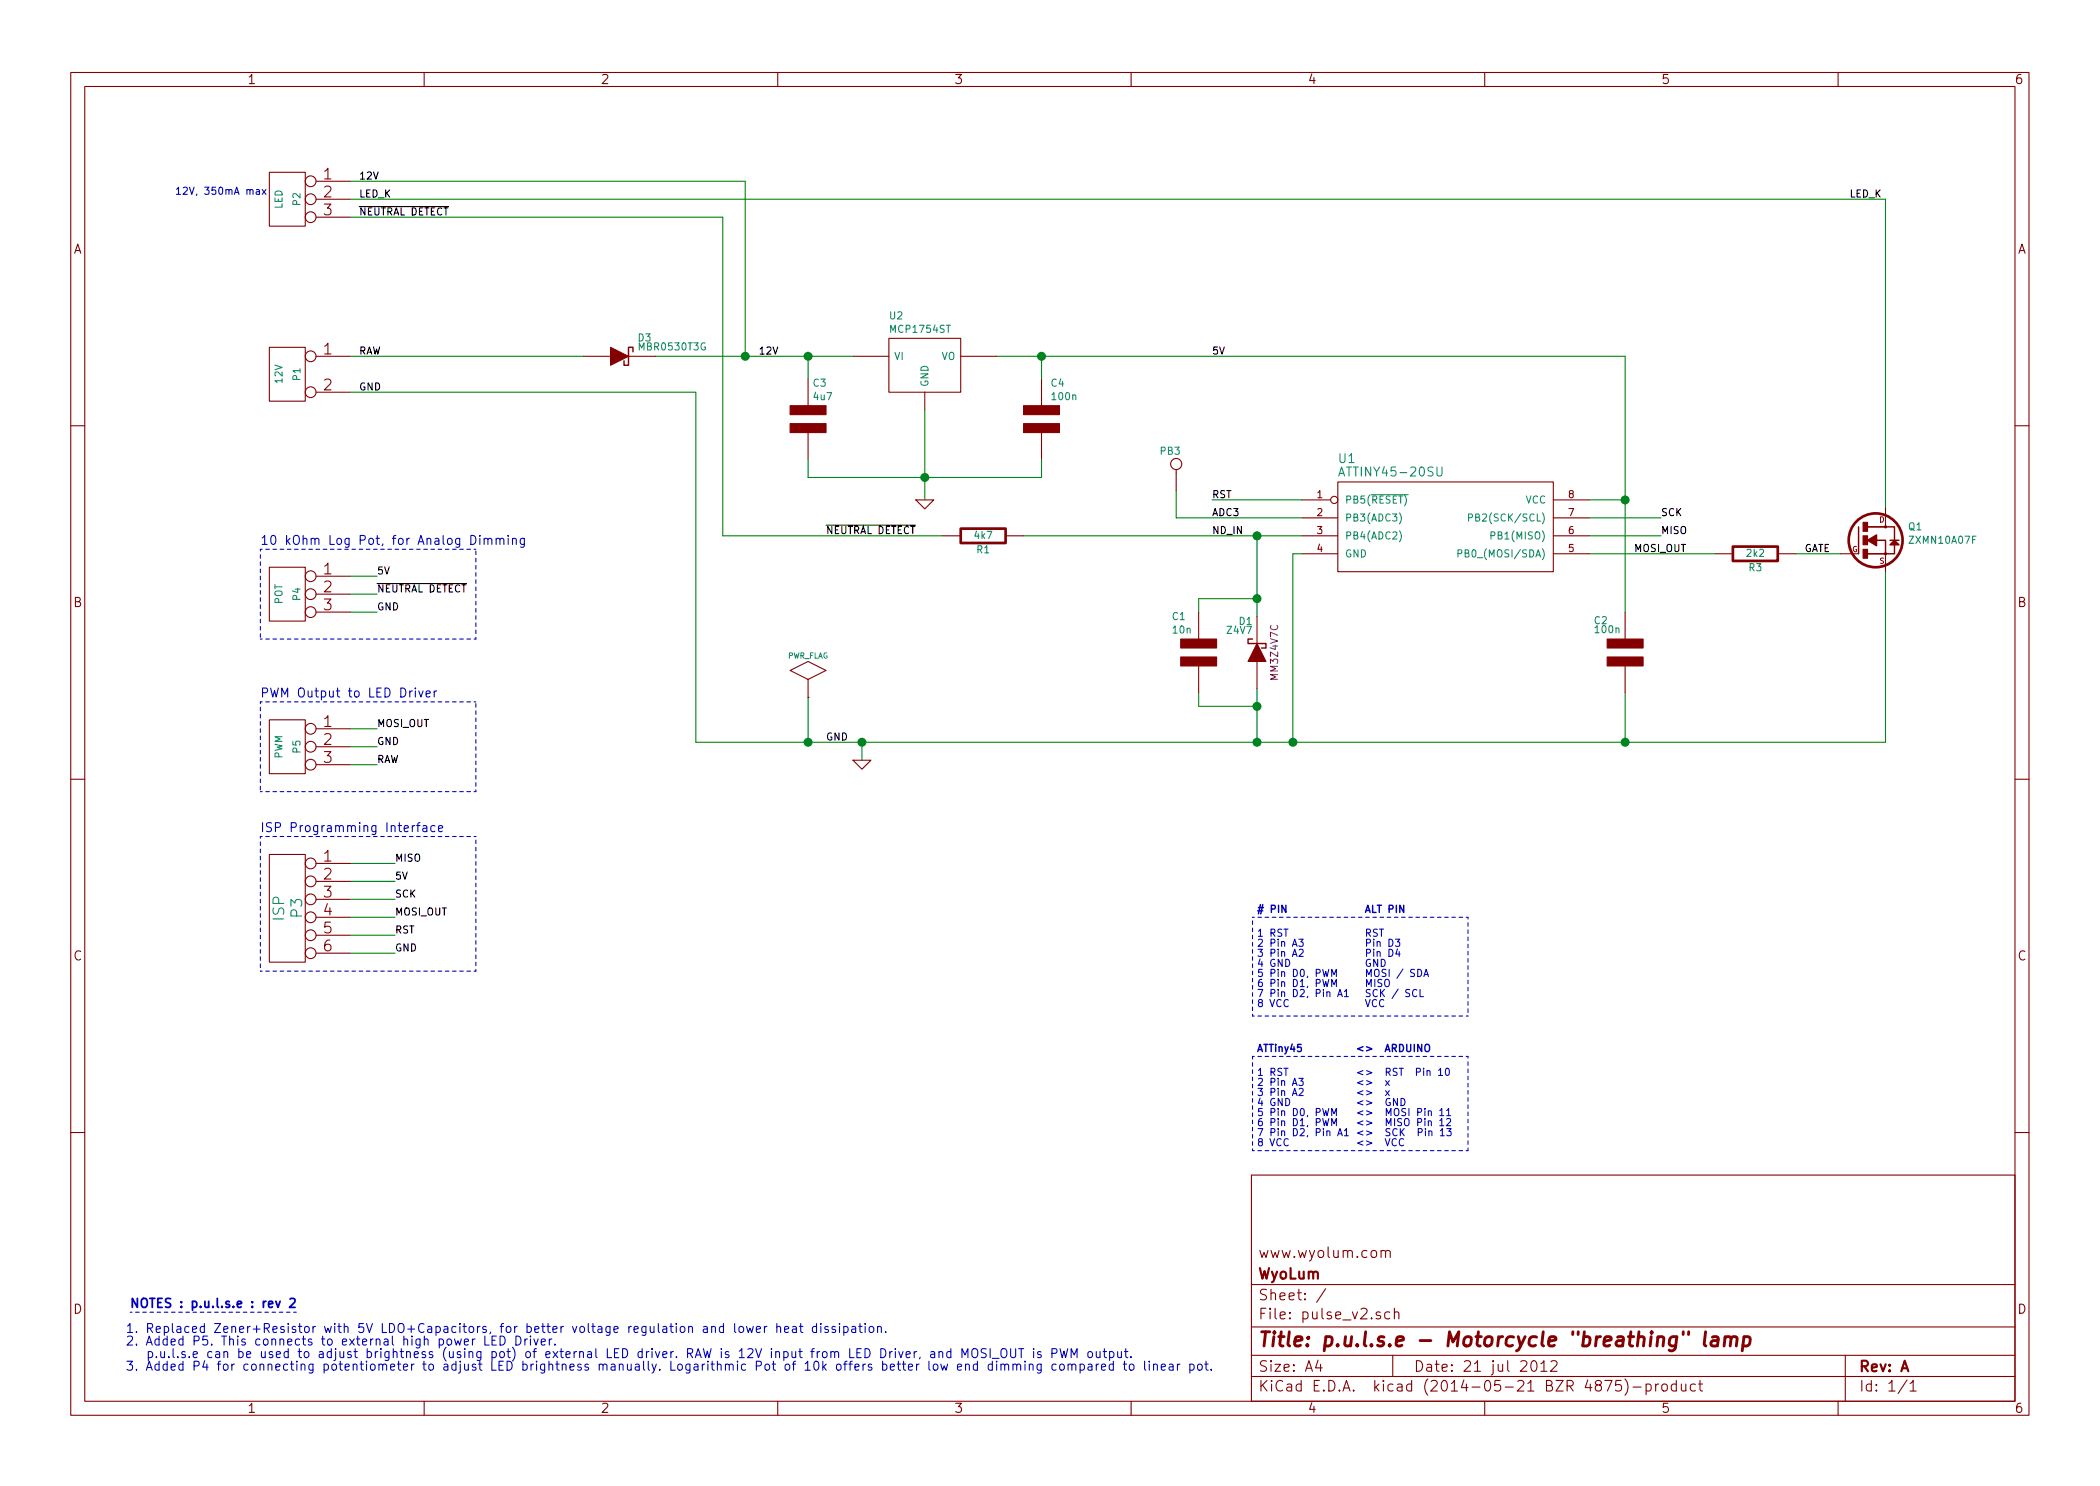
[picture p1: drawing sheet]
<svg xmlns="http://www.w3.org/2000/svg" width="297mm" height="210mm" viewBox="0 0 297 210" stroke-linecap="round" stroke-linejoin="round" font-family="sans-serif">
<g fill="none" stroke="#840000" stroke-width=".15">
<path d="M10 10.3h277v189.9h-277zM12 12.2h273v186.1h-273zM60 10.3v1.9M110 10.3v1.9M160 10.3v1.9M210 10.3v1.9M260 10.3v1.9M38.1 24.4h5.1v7.6h-5.1zM44.7 25.6h4.8M44.7 28.2h4.8M44.7 30.7h4.8M38.1 49.1h5.1v7.7h-5.1z"/>
<path d="M44.7 50.4h4.8M44.7 55.5h4.8M82.5 50.4h3.9M88.9 50.4h3.8M114.3 53.6v3.8M120.6 50.4h5.1M125.7 47.9h10.2v7.6h-10.2zM130.8 55.5v2.5M135.9 50.4h5.1M147.3 53.6v3.8M10 60.2h2M114.3 61.2v3.8"/>
<path d="M129.5 70.7h2.6l-1.3 1.3zM133.3 75.8h2.6M142.2 75.8h2.6M147.3 61.2v3.8M166.4 66.4v3.1M184.1 70.7h4.1M184.1 73.3h5.1M184.1 75.8h5.1M184.1 78.4h5.1M189.2 68.2h30.5v12.7h-30.5zM219.7 70.7h5.1M219.7 73.3h5.1"/>
<path d="M219.7 75.8h5.1M219.7 78.4h5.1M242.6 78.4h2.5M251.5 78.4h2.5M260.3 78.4h2.6M264.2 78.4h2.5v2.5M266.7 72v2.5h-2.5M285 60.2h2M38.1 80.3h5.1v7.6h-5.1zM44.7 81.5h4.8M44.7 84.1h4.8M44.7 86.6h4.8"/>
<path d="M111.8 94.9l2.5-1.3 2.5 1.3-2.5 1.2zM114.3 98.7h.1M114.3 96.1v2.6M169.5 86.6v3.8M169.5 94.2v3.8M177.8 87.2v3.9M177.8 93.6v3.8M229.9 86.6v3.8M229.9 94.2v3.8M10 110.3h2M38.1 101.8h5.1v7.7h-5.1zM44.7 103.1h4.8"/>
<path d="M44.7 105.7h4.8M44.7 108.2h4.8M120.6 107.6h2.6l-1.3 1.2zM285 110.3h2M38.1 120.9h5.1v15.2h-5.1zM44.7 122.2h4.8M44.7 124.7h4.8M44.7 127.2h4.8M44.7 129.8h4.8M44.7 132.3h4.8M44.7 134.9h4.8M10 160.2h2"/>
<path d="M177 166.3h108v32h-108zM195.4 177.1a.38 .38 0 0 1 .6 0v.8M195.4 176.9v1M196 177.1a.36 .36 0 0 1 .3-.2 .36 .36 0 0 1 .3 .2v.8M285 160.2h2M60 198.3v1.9M110 198.3v1.9M160 198.3v1.9M177 194.8h108M177 191.8h108M177 187.8h108M177 181.8h108"/>
<path d="M186.4 192.5l-.3 1h.9M186.8 193v1M187.5 182.3l-1.3 2M196.6 185.7l-.5-.1-.2 .3v.6l.2 .1 .5-.1M197 191.8v3M197.2 185.7a.38 .38 0 0 1 .7 .1v.8M197.2 185.1v1.5M210 198.3v1.9M216.7 192.7a.35 .35 0 0 1 .3-.2 .35 .35 0 0 1 .3 .3 .77 .77 0 0 1-.4 1.2 .9 .9 0 0 1-.2-1.3zM218 193l.4-.5v1.5M218 194h.8M219.4 192.7l.2-.2 .5 .1a.37 .37 0 0 1 .1 .6l-.9 .8h.9"/>
<path d="M227 195.3h1l-.6 1.5M229.3 195.3h-.7l-.1 .7a.62 .62 0 0 1 .7 0l.2 .2-.1 .5-.2 .1h-.4l-.2-.1M229.8 195.1a1.71 1.71 0 0 1 0 2.3M231 196.3h1.1M232.8 195.9a.48 .48 0 0 1 .7 .1l.1 .1-.1 .6a.48 .48 0 0 1-.7 0M232.8 195.8v1.5M234.2 195.8v1M234.6 195.8l-.3 .1-.1 .2M235.1 196a.41 .41 0 0 1 .7 .1v.4a.41 .41 0 0 1-.4 .3 .41 .41 0 0 1-.3-.3zM237.1 195.9l-.4-.1-.3 .3 .1 .6 .2 .1 .4-.1M237.1 195.3v1.5M237.8 195.8l.1 .9a.4 .4 0 0 0 .6 0"/>
<path d="M238.5 195.8v1M239.8 195.9l-.4-.1-.3 .3 .1 .6 .2 .1 .4-.1M240.3 195.8h.5M240.5 195.3v1.3l.2 .2h.1M260 198.3v1.9M261 191.8v6.5M269.7 195.2l-1.2 2M270.2 195.8l.4-.5v1.5M270.2 196.8h.8"/>
<circle cx="43.9" cy="30.7" r=".76"/>
<circle cx="43.9" cy="25.6" r=".76"/>
<circle cx="43.9" cy="28.2" r=".76"/>
<circle cx="43.9" cy="50.4" r=".76"/>
<circle cx="43.9" cy="55.5" r=".76"/>
<circle cx="166.4" cy="65.7" r=".79"/>
<circle cx="188.7" cy="70.7" r=".51"/>
<circle cx="43.9" cy="86.6" r=".76"/>
<circle cx="43.9" cy="81.5" r=".76"/>
<circle cx="43.9" cy="84.1" r=".76"/>
<circle cx="43.9" cy="108.2" r=".76"/>
<circle cx="43.9" cy="103.1" r=".76"/>
<circle cx="43.9" cy="105.7" r=".76"/>
<circle cx="43.9" cy="134.9" r=".76"/>
<circle cx="43.9" cy="132.3" r=".76"/>
<circle cx="43.9" cy="122.2" r=".76"/>
<circle cx="43.9" cy="129.8" r=".76"/>
<circle cx="43.9" cy="127.2" r=".76"/>
<circle cx="43.9" cy="124.7" r=".76"/>
</g>
<path d="M238.1 188.4v.4M238.9 188.4l-.1 .4M241.2 188.4l-.2 1.8 .3 .2M242.2 189.2l.2-.1 .6 .1 .1 .2-.2 1M243 189.6l-.7 .1a.4 .4 0 0 0-.3 .3 .4 .4 0 0 0 .2 .4h.5l.2-.1M244 189.3a.52 .52 0 0 1 .9 .1l-.2 1M244 189.1l-.1 1.3M244.9 189.4a.52 .52 0 0 1 .7-.2l.1 .2-.1 1M246.7 189.2a.65 .65 0 0 1 .8 .1l.1 .2-.2 .8a.67 .67 0 0 1-.9 0M246.7 189.1l-.3 2" fill="none" stroke="#840000" stroke-width=".41"/>
<g fill="none" stroke="#008400" stroke-width=".15">
<path d="M49.5 25.6h55.9v24.8M49.5 28.2h217.2v43.8M49.5 30.7h52.7v45.1h31.1M49.5 50.4h33M49.5 55.5h48.9v49.5h168.3v-24.1M92.7 50.4h27.9M114.3 50.4v3.2M130.8 58v12.7M141 50.4h88.9v36.2M147.3 50.4v3.2M114.3 65v2.6h33v-2.6M144.8 75.8h39.3"/>
<path d="M166.4 69.5v3.8h17.7M171.4 70.7h12.7M177.8 75.8v11.4M184.1 78.4h-1.2v26.6M224.8 73.3h10.1M224.8 70.7h5.1M224.8 78.4h17.8M224.8 75.8h10.1M254 78.4h6.3M49.5 81.5h3.8M49.5 84.1h3.8M49.5 86.6h3.8"/>
<path d="M114.3 98.7v6.3M169.5 98v1.9h8.3M177.8 97.4v7.6M177.8 84.7h-8.3v1.9M229.9 98v7M49.5 103.1h3.8M49.5 105.7h3.8M49.5 108.2h3.8M121.9 105v2.6M49.5 134.9h6.4M49.5 129.8h6.4M49.5 124.7h6.4"/>
<path d="M49.5 122.2h6.4M49.5 127.2h6.4M49.5 132.3h6.4"/>
</g>
<g fill="#008400" stroke="#008400" stroke-width=".25">
<circle cx="105.4" cy="50.4" r=".51"/>
<circle cx="182.9" cy="105" r=".51"/>
<circle cx="177.8" cy="75.8" r=".51"/>
<circle cx="177.8" cy="99.9" r=".51"/>
<circle cx="177.8" cy="84.7" r=".51"/>
<circle cx="229.9" cy="70.7" r=".51"/>
<circle cx="177.8" cy="105" r=".51"/>
<circle cx="121.9" cy="105" r=".51"/>
<circle cx="229.9" cy="105" r=".51"/>
<circle cx="114.3" cy="105" r=".51"/>
<circle cx="114.3" cy="50.4" r=".51"/>
<circle cx="147.3" cy="50.4" r=".51"/>
<circle cx="130.8" cy="67.6" r=".51"/>
</g>
<g fill="none" stroke="#0000c2" stroke-width=".15" stroke-dasharray=".5" stroke-dashoffset=".3">
<path d="M36.8 77.7v12.7M67.3 77.7h-30.5M36.8 99.3v12.7M36.8 90.4h30.5M67.3 99.3h-30.5M67.3 90.4v-12.7M36.8 112h30.5M36.8 118.4v19M67.3 118.4h-30.5M67.3 112v-12.7M67.3 137.4h-30.5M67.3 137.4v-19"/>
<path d="M177.2 129.8h30.4M207.6 129.8v14M177.2 143.8v-14M177.2 149.5h30.4M207.6 149.5v13.3M207.6 143.8h-30.4M177.2 162.8v-13.3M207.6 162.8h-30.4M18.4 185.7h23.5"/>
</g>
<path d="M50.8 29.2h12.6M116.8 74.3h12.7M53.3 82.6h12.7" fill="none" stroke="#000" stroke-width=".15"/>
<path d="M189.4 67.4l.4-1.3 .4 1.3M193.9 70h5.3M197.9 72.6a1.2 1.2 0 0 1 0 1.5M197.9 75.1a1.2 1.2 0 0 1 0 1.6M203.3 66.1v1l.2 .3h.2l.3-.3v-1M206.2 78.3h.5l.1-.2-.1-.3h-.5v1M207.7 73.2h.5l.1-.2-.1-.2-.5-.1v1M210.9 75.8l.5-.1 .1-.1-.1-.3h-.5v1" fill="none" stroke="#008484" stroke-width=".15"/>
<g fill="#840000" stroke="#840000" stroke-width=".15">
<path d="M177.8 91.1l1.3 2.5h-2.6z"/>
<path d="M167 93h5.1v1.2h-5.1z"/>
<path d="M167 90.4h5.1v1.3h-5.1z"/>
<path d="M227.3 93h5.1v1.2h-5.1z"/>
<path d="M227.3 90.4h5.1v1.3h-5.1z"/>
<path d="M263.5 77.7h.7v1.3h-.7z"/>
<path d="M263.5 75.8h.7v1.3h-.7z"/>
<path d="M263.5 73.9h.7v1.3h-.7z"/>
<path d="M144.8 59.9h5.1v1.3h-5.1z"/>
<path d="M144.8 57.4h5.1v1.3h-5.1z"/>
<path d="M111.8 59.9h5v1.3h-5z"/>
<path d="M111.8 57.4h5v1.3h-5z"/>
<path d="M86.4 49.1l2.5 1.3-2.5 1.3z"/>
</g>
<g fill="none" stroke="#840000" stroke-width=".2">
<path d="M89.5 49.8v-.7h-.6v2.6h-.6v-.7M262.9 74.5v3.9M264.2 74.5h3.8v1.9M265.4 76.4h1.3v2M267.3 76.4h1.3M268 77.1v1.3h-3.8M177.2 90.4h-.7v.7h2.6v.6h-.7"/>
<circle cx="266.7" cy="74.5" r=".13"/>
<circle cx="266.7" cy="78.4" r=".13"/>
</g>
<g fill="none" stroke="#840000" stroke-width=".38">
<path d="M135.9 74.8h6.3v2h-6.3zM245.1 77.3h6.4v2.1h-6.4z"/>
<circle cx="265.3" cy="76.4" r="3.8"/>
</g>
<g fill="#840000" stroke="#840000" stroke-width=".2">
<path d="M267.3 77.1l.7-.7 .6 .7z"/>
<path d="M264.2 76.4l1.2-.7v1.5z"/>
</g>
<g fill="none" stroke="#0000c2" stroke-width=".15">
<path d="M36.3 26.9h.4v.6M36.7 27.1h-.4l-.1 .2 .1 .2h.4M37.1 26.8l.5 .7M37.6 26.8l-.5 .7M67.9 75.8v.1M67.9 76.2v.8M68.5 76.3a.3 .3 0 0 1 .5 0v.7M68.5 76.2v.8M69 76.3l.2-.1h.3l.1 .8M70.2 76.3a.3 .3 0 0 1 .5 0v.7M70.2 76.2v.8M70.7 76.3l.2-.1h.3l.1 .8"/>
<path d="M71.9 75.8v.1M71.9 76.2v.8M72.5 76.3a.3 .3 0 0 1 .5 0v.7M72.5 76.2v.8M74.2 76.2l-.1 1.1-.2 .1h-.3M74.2 76.2h-.4l-.2 .2 .1 .6h.1h.4M58.8 97.4v.1M58.8 97.8v.8M59.2 97.8l.3 .8 .3-.8M60.3 98.2l.6-.1-.1-.3h-.3l-.2 .1v.6l.2 .1 .3-.1M61.4 97.8v.8M61.8 97.8h-.2l-.2 .2"/>
<path d="M58.9 116.8h.5M59.4 116.4l-.2 .1-.1 .1v1.1M59.8 116.9l.2-.1 .3 .1 .1 .8M60.4 117.1l-.4 .1a.25 .25 0 0 0-.2 .2 .25 .25 0 0 0 .2 .3l.4-.1M61.5 116.9l-.3-.1-.3 .3 .1 .5 .2 .1 .3-.1M62 117.2l.6-.1v-.2l-.4-.1-.2 .2 .1 .6 .1 .1 .4-.1M183.7 132.9h.6l-.3 .4 .3 .1v.4l-.2 .1-.4-.1M183.8 134.4l.3-.1 .2 .1v.2l-.6 .7h.6M187.1 137.2l.2 1 .2-.7 .2 .7 .3-1M187.1 138.6l.2 1 .2-.7 .2 .7 .3-1M188.4 138.2v-1l.3 .7 .3-.7v1M188.4 139.6v-1l.3 .7 .3-.7v1"/>
<path d="M197.4 132.9h.6l-.3 .4 .3 .1v.4l-.2 .1-.4-.1M197.7 134.3l-.3 .7h.6M197.9 134.6v.7M200.9 140v1h.4M201.4 138.2l.3-1 .4 1M201.5 137.9h.5M183.7 152.6h.6l-.3 .4 .3 .1v.4l-.2 .1-.4-.1M183.8 154.1l.3-.1 .2 .1v.2l-.6 .7h.6M187.1 156.8l.2 1.1 .2-.8 .2 .8 .3-1.1M187.1 158.3l.2 1 .2-.7 .2 .7 .3-1M188.4 157.9v-1.1l.3 .8 .3-.8v1.1M188.4 159.3v-1l.3 .7 .3-.7v1"/>
<path d="M189.2 141l.3-1 .4 1M189.3 140.7h.5M190.2 140.3l.2-.3v1M190.2 160l.2-.3v1M190.2 141h.5M196 152.9l.5 .7M196 154.3l.5 .7M196.5 152.9l-.5 .7M196.5 154.3l-.5 .7M198.2 155.4a.51 .51 0 0 1 .5 .5 .51 .51 0 0 1-.5 .5zM200.4 140.1a.4 .4 0 0 0-.5 0 .4 .4 0 0 0-.1 .5 .37 .37 0 0 0 .2 .4 .37 .37 0 0 0 .4-.1M201.9 151.6l.1-.1h.2l.1 .7"/>
<path d="M202 157.3l.2-.1h.2l.1 .7M203.5 151.5l.3-.4v1.1M203.5 152.2h.5M203.7 157.1l.2-.3v1.1M203.7 158.6l.2-.3v1M203.7 157.9h.5M203.7 159.3h.5M203.7 160l.3-.3v1M204.5 151.3l.3-.2a.59 .59 0 0 1-.1 1.1l-.2-.1-.1-.3zM204.6 157.1l.3-.3v1.1M204.6 158.4l.4-.1 .2 .1v.2l-.6 .7h.6M204.6 157.9h.6"/>
<path d="M204.6 159.7h.7l-.4 .4 .3 .1v.4l-.1 .1-.5-.1M189.2 160.7l.3-1 .4 1M189.3 160.4h.5M190.2 160.7h.5M198.5 161.2a.4 .4 0 0 0-.5 0 .4 .4 0 0 0-.1 .5 .37 .37 0 0 0 .2 .4 .37 .37 0 0 0 .4-.1M202.1 160.1l.1-.1 .3 .1v.6M203.7 160.7h.6M68.6 189v1.3h.6M69.6 189.6h.4M70.2 189h-.6v1.3h.6M70.7 189a.66 .66 0 0 1 .8 .5 .66 .66 0 0 1-.3 .7l-.5 .1zM73 189a.66 .66 0 0 1 .7 .5 .66 .66 0 0 1-.2 .7l-.5 .1z"/>
<path d="M74.2 189.5v.8M74.6 189.5l-.3 .1-.1 .1M75 189.5v.8M75.5 189.5l.3 .8 .3-.8M76.6 189.9l.5-.1v-.3h-.4l-.1 .1v.6l.1 .1 .4-.1M77.7 189.5v.8M78.1 189.5l-.4 .1v.1M78.5 190.2v.1M104.6 187.8a.34 .34 0 0 1 .3-.1 .34 .34 0 0 1 .3 .2l-.1 .5a.32 .32 0 0 1-.3 .1 .32 .32 0 0 1-.3-.2zM105.6 187.7l.2 .8 .3-.6 .2 .6 .3-.8M107 188.1l.6-.1-.1-.2-.3-.1-.2 .2v.6h.2h.3M108.1 187.7v.8"/>
<path d="M108.5 187.7l-.3 .1-.1 .1M109.9 187.8a.3 .3 0 0 1 .5 .1v.6M109.9 187.3v1.2M111 188.1l.6-.1-.1-.2-.3-.1-.2 .2v.6h.2h.3M112.1 187.8l.1-.1 .4 .1v.7M112.6 188l-.4 .1a.25 .25 0 0 0-.1 .2 .25 .25 0 0 0 .1 .2h.4M113.1 187.7h.5M113.3 187.3v1v.2h.3M115.5 187.8l-.4-.1-.2 .2 .1 .6h.1h.4M115.5 187.3v1.2M116.1 187.3v.1M116.1 187.7v.8"/>
<path d="M117.1 187.8l-.3-.1-.1 .2v.2l.4 .1v.3h-.1h-.3M118.2 187.8l-.3-.1-.2 .2v.2l.5 .1v.3h-.2h-.3M118.7 187.3v.1M118.7 187.7v.8M119.4 187.8l.3-.1 .3 .2v.4l-.2 .2h-.1h-.3M119.4 187.7v1.2M120.5 187.8l.1-.1 .4 .1v.7M121 188l-.4 .1a.25 .25 0 0 0-.2 .2 .25 .25 0 0 0 .2 .2h.4M121.5 187.7h.4M121.6 187.3v1l.1 .2h.2M122.4 187.3v.1M122.4 187.7v.8"/>
<path d="M123 187.8a.34 .34 0 0 1 .3-.1 .34 .34 0 0 1 .3 .2l-.1 .5a.32 .32 0 0 1-.3 .1 .32 .32 0 0 1-.3-.2zM124.1 187.8a.3 .3 0 0 1 .6 .1v.6M124.1 187.7v.8M125.3 188.4v.1M132.8 191.4a.3 .3 0 0 1 .5 0v.7M132.8 191.2v.9M134.5 191.3l-.4-.1-.2 .3 .1 .5 .1 .1 .4-.1M134.5 190.8v1.3M136.1 192.1v-1.3l.4 .9 .4-.9v1.3M137.5 191a.44 .44 0 0 1 .6-.1 .83 .83 0 0 1-.1 1.2 .44 .44 0 0 1-.5-.4zM139.5 190.9a.57 .57 0 0 0-.7 0v.4l.6 .2 .1 .3-.2 .3-.5-.1M140.1 190.8v1.3"/>
<path d="M140.4 193.1l-.4-.1-.2 .3 .1 .5 .1 .1 .4-.1M140.4 192.2h.9M140.4 192.6v1.3M141 192.6v.1M141 193v.9M141.6 193.1a.3 .3 0 0 1 .5 .1v.7M141.6 193v.9M141.6 191a.44 .44 0 0 1 .6-.1 .83 .83 0 0 1-.1 1.2 .44 .44 0 0 1-.5-.4zM142.1 193.2l.2-.2 .3 .1 .1 .8M143 190.8v1l.2 .3h.2l.3-.3v-1M143.3 193.1a.3 .3 0 0 1 .5 .1v.7M143.3 193v.9"/>
<path d="M143.8 193.2l.2-.2 .3 .1 .1 .8M144.1 190.8h.7M144.4 190.8v1.3M145 192.6v.1M145 193v.9M145.6 193.1a.3 .3 0 0 1 .5 .1v.7M145.6 193v.9M146.2 190.8v.1M146.2 191.2v.9M147.2 191.3l-.3-.1-.1 .2v.2l.4 .1v.3l-.1 .1-.3-.1M147.3 193l-.1 1.2-.2 .1-.3-.1M147.3 193.1l-.4-.1-.2 .3 .1 .5 .1 .1 .4-.1"/>
<path d="M148.8 191.5l.6-.1 .1-.2v-.3l-.2-.1h-.5v1.3M149.4 193.1l-.4-.1-.2 .3 .1 .5 .1 .1 .4-.1M149.9 190.8l.3 1.3 .3-.9 .2 .9 .3-1.3M149.9 193.1a.34 .34 0 0 1 .4-.1 .34 .34 0 0 1 .2 .3v.4a.32 .32 0 0 1-.4 .2 .32 .32 0 0 1-.2-.3zM151.1 193.1a.3 .3 0 0 1 .5 .1v.7M151.1 193v.9M151.5 192.1v-1.3l.4 .9 .4-.9v1.3M151.6 193.2l.2-.2 .3 .1 .1 .8M152.8 193.1l.3-.1 .3 .3v.3l-.1 .2-.2 .1-.3-.1M152.8 193v1.3M153.9 191.4a.34 .34 0 0 1 .4-.2 .34 .34 0 0 1 .2 .3v.5a.32 .32 0 0 1-.4 .1 .32 .32 0 0 1-.2-.3zM153.9 193.1l.2-.1 .3 .1 .1 .8"/>
<path d="M154.5 193.3l-.4 .1a.25 .25 0 0 0-.2 .2 .25 .25 0 0 0 .2 .3l.4-.1M155.1 191.2v.8a.32 .32 0 0 0 .5 0M155.1 193v.9M155.4 193h-.1l-.2 .3M155.6 191.2v.9M155.8 193.4l.6-.1-.1-.2-.3-.1-.2 .2 .1 .6 .1 .1 .3-.1M156 191.2h.5M156.2 190.8v1.1l.1 .1 .2 .1M156.9 191.3l.4-.1 .3 .3v.3l-.2 .2-.1 .1-.4-.1M156.9 191.2v1.3M157.5 193.1l-.4-.1-.2 .3 .1 .5 .1 .1 .4-.1M157.5 192.6v1.3"/>
<path d="M158.1 191.2v.8a.32 .32 0 0 0 .5 0M158.6 191.2v.9M158.9 193h.5M159.1 192.6v1.1v.1l.3 .1M159.1 191.2h.4M159.2 190.8v1.1l.1 .1 .2 .1M159.8 193.1a.34 .34 0 0 1 .3-.1 .34 .34 0 0 1 .3 .3l-.1 .4a.32 .32 0 0 1-.3 .2 .32 .32 0 0 1-.3-.3zM160 192v.1M161.9 192.6v1.1l.2 .2M162.6 192.6v.1M162.6 193v.9M163.2 193.1a.3 .3 0 0 1 .5 .1v.7"/>
<path d="M163.2 193v.9M164.3 193.4l.5-.1v-.2l-.4-.1-.1 .2v.6l.1 .1 .4-.1M165.4 193.1l.1-.1 .4 .1v.8M165.9 193.3l-.4 .1a.25 .25 0 0 0-.2 .2 .25 .25 0 0 0 .2 .3l.4-.1M166.5 193v.9M166.9 193l-.3 .1-.1 .2M168.3 193.1l.4-.1 .2 .3v.3l-.1 .2-.1 .1-.4-.1M168.3 193v1.3M169.4 193.1a.34 .34 0 0 1 .4-.1 .34 .34 0 0 1 .3 .3l-.1 .4a.32 .32 0 0 1-.4 .2 .32 .32 0 0 1-.2-.3zM170.4 193h.5M170.6 192.6v1.1v.1l.3 .1M171.3 193.7v.2"/>
</g>
<path d="M181.9 128.1v1l-.6-1v1M201.7 147.8h.4a.67 .67 0 0 1-.1 1l-.3-.1a.78 .78 0 0 1 0-.9z" fill="none" stroke="#0000c2" stroke-width=".2"/>
<path d="M39 184.1l.3 .9 .3-.9M41 183.8l.5-.1 .2 .1v.3v.1l-.8 .8h.8" fill="none" stroke="#0000c2" stroke-width=".25"/>
<text font-size="2.8" fill="#840000" x="178" y="190.5">Title: p.u.l.s.e - Motorcycle &quot;breathing&quot; lamp</text>
<g font-size="2.1" fill="#840000">
<text x="45.8" y="25.4">1</text>
<text x="45.8" y="27.9">2</text>
<text x="45.8" y="30.5">3</text>
<text x="45.8" y="50.2">1</text>
<text x="45.8" y="55.2">2</text>
<text x="45.8" y="81.3">1</text>
<text x="45.8" y="83.8">2</text>
<text x="45.8" y="86.4">3</text>
<text x="45.8" y="102.9">1</text>
<text x="45.8" y="105.4">2</text>
<text x="45.8" y="107.9">3</text>
<text x="45.8" y="121.9">1</text>
<text x="45.8" y="124.5">2</text>
<text x="45.8" y="127">3</text>
<text x="45.8" y="129.5">4</text>
<text x="45.8" y="132.1">5</text>
<text x="45.8" y="134.6">6</text>
<text x="178" y="178">www.wyolum.com</text>
<text x="178" y="184">Sheet: /</text>
<text x="178" y="181">WyoLum</text>
<text x="178" y="186.7">File: pulse_v2.sch</text>
<text x="178" y="196.9">KiCad E.D.A. kicad (2014-05-21 BZR 4875)-product</text>
<text x="178" y="194.1">Size: A4</text>
<text x="200" y="194.1">Date: 21 jul 2012</text>
<text x="263" y="194.1">Rev: A</text>
<text x="263" y="196.9">Id: 1/1</text>
</g>
<g font-size="2.1" fill="#008484">
<text x="40.2" y="130.2" transform="rotate(-90 40.2 130.2)">ISP</text>
<text x="42.7" y="129.8" transform="rotate(-90 42.7 129.8)">P3</text>
</g>
<g font-size="1.8" fill="#840000">
<text x="35" y="11.9">1</text>
<text x="85" y="11.9">2</text>
<text x="135" y="11.9">3</text>
<text x="185" y="11.9">4</text>
<text x="235" y="11.9">5</text>
<text x="285" y="11.9">6</text>
<text x="10.4" y="35.9">A</text>
<text x="285.4" y="35.9">A</text>
<text x="10.4" y="85.9">B</text>
<text x="285.4" y="85.9">B</text>
<text x="10.4" y="135.9">C</text>
<text x="285.4" y="135.9">C</text>
<text x="10.4" y="185.9">D</text>
<text x="285.4" y="185.9">D</text>
<text x="35" y="199.9">1</text>
<text x="85" y="199.9">2</text>
<text x="135" y="199.9">3</text>
<text x="185" y="199.9">4</text>
<text x="235" y="199.9">5</text>
<text x="285" y="199.9">6</text>
</g>
<g font-size="1.8" fill="#008484">
<text x="189.4" y="65.5">U1</text>
<text x="190.1" y="67.4">ATTINY45-20SU</text>
</g>
<g font-size="1.8" fill="#0000c2">
<text x="36.8" y="77.1">10 kOhm Log Pot, for Analog Dimming</text>
<text x="36.8" y="98.7">PWM Output to LED Driver</text>
<text x="36.8" y="117.7">ISP Programming Interface</text>
<text x="18.4" y="185">NOTES : p.u.l.s.e : rev 2</text>
<text x="17.8" y="188.6">1. Replaced Zener+Resistor with 5V LDO+Capacitors, for better voltage regulation and lower heat dissipation.</text>
<text x="17.8" y="190.4">2. Added P5. This connects to external high power LED Driver.</text>
<text x="17.8" y="193.9">3. Added P4 for connecting potentiometer to adjust LED brightness manually. Logarithmic Pot of 10k offers better low end dimming compared to linear pot.</text>
<text x="19.3" y="192.1">p.u.l.s.e can be used to adjust brightness (using pot) of external LED driver. RAW is 12V input from LED Driver, and MOSI_OUT is PWM output.</text>
</g>
<g font-size="1.4" fill="#0000c2">
<text x="24.8" y="27.6">12V, 350mA max</text>
<text x="177.8" y="129.2"># PIN</text>
<text x="193" y="129.2">ALT PIN</text>
<text x="177.8" y="132.5">1 RST</text>
<text x="177.8" y="134">2 Pin A3</text>
<text x="177.8" y="135.4">3 Pin A2</text>
<text x="177.8" y="136.8">4 GND</text>
<text x="193" y="132.5">RST</text>
<text x="193" y="134">Pin D3</text>
<text x="193" y="135.4">Pin D4</text>
<text x="193" y="136.8">GND</text>
<text x="177.8" y="138.2">5 Pin D0, PWM</text>
<text x="177.8" y="139.6">6 Pin D1, PWM</text>
<text x="177.8" y="141.1">7 Pin D2, Pin A1</text>
<text x="177.8" y="142.5">8 VCC</text>
<text x="193" y="138.2">MOSI / SDA</text>
<text x="193" y="139.6">MISO</text>
<text x="193" y="141.1">SCK / SCL</text>
<text x="193" y="142.5">VCC</text>
<text x="177.8" y="148.8">ATTiny45</text>
<text x="191.8" y="148.8">&lt;&gt; ARDUINO</text>
<text x="177.8" y="152.2">1 RST</text>
<text x="177.8" y="153.6">2 Pin A3</text>
<text x="177.8" y="155.1">3 Pin A2</text>
<text x="191.8" y="152.2">&lt;&gt; RST Pin 10</text>
<text x="191.8" y="153.6">&lt;&gt; x</text>
<text x="191.8" y="155.1">&lt;&gt; x</text>
<text x="177.8" y="156.5">4 GND</text>
<text x="177.8" y="157.9">5 Pin D0, PWM</text>
<text x="177.8" y="159.3">6 Pin D1, PWM</text>
<text x="177.8" y="160.8">7 Pin D2, Pin A1</text>
<text x="191.8" y="156.5">&lt;&gt; GND</text>
<text x="191.8" y="157.9">&lt;&gt; MOSI Pin 11</text>
<text x="191.8" y="159.3">&lt;&gt; MISO Pin 12</text>
<text x="191.8" y="160.8">&lt;&gt; SCK Pin 13</text>
<text x="177.8" y="162.2">8 VCC</text>
<text x="191.8" y="162.2">&lt;&gt; VCC</text>
</g>
<g font-size="1.4" fill="#008484">
<text x="40" y="29.6" transform="rotate(-90 40 29.6)">LED</text>
<text x="42.5" y="29.1" transform="rotate(-90 42.5 29.1)">P2</text>
<text x="125.9" y="45.2">U2</text>
<text x="126.1" y="47.1">MCP1754ST</text>
<text x="42.5" y="53.8" transform="rotate(-90 42.5 53.8)">P1</text>
<text x="90.3" y="48.3">D3</text>
<text x="90.5" y="49.6">MBR0530T3G</text>
<text x="126.5" y="50.9">VI</text>
<text x="133.1" y="50.9">VO</text>
<text x="40" y="54.2" transform="rotate(-90 40 54.2)">12V</text>
<text x="115" y="54.7">C3</text>
<text x="115.1" y="56.6">4u7</text>
<text x="131.3" y="54.7" transform="rotate(-90 131.3 54.7)">GND</text>
<text x="148.7" y="54.7">C4</text>
<text x="148.9" y="56.6">100n</text>
<text x="164.1" y="64.3">PB3</text>
<text x="190.2" y="71.2">PB5(RESET)</text>
<text x="215.7" y="71.2">VCC</text>
<text x="137.9" y="76.2">4k7</text>
<text x="190.2" y="73.8">PB3(ADC3)</text>
<text x="190.2" y="76.3">PB4(ADC2)</text>
<text x="208.8" y="73.8">PB2(SCK/SCL)</text>
<text x="211.4" y="76.3">PB1(MISO)</text>
<text x="270" y="75">Q1</text>
<text x="270.2" y="76.9">ZXMN10A07F</text>
<text x="138.2" y="78.3">R1</text>
<text x="190.2" y="78.9">GND</text>
<text x="207.2" y="78.9">PB0_(MOSI/SDA)</text>
<text x="247.1" y="78.8">2k2</text>
<text x="247.4" y="80.8">R3</text>
<text x="40" y="85.5" transform="rotate(-90 40 85.5)">POT</text>
<text x="42.5" y="84.9" transform="rotate(-90 42.5 84.9)">P4</text>
<text x="165.8" y="87.7">C1</text>
<text x="165.9" y="89.6">10n</text>
<text x="173.6" y="89.7">Z4V7</text>
<text x="175.3" y="88.4">D1</text>
<text x="225.5" y="88.3">C2</text>
<text x="225.7" y="89.6">100n</text>
<text x="40" y="107.4" transform="rotate(-90 40 107.4)">PWM</text>
<text x="42.5" y="106.5" transform="rotate(-90 42.5 106.5)">P5</text>
</g>
<g font-size="1.4">
<text x="50.8" y="25.4">12V</text>
<text x="50.8" y="27.9">LED_K</text>
<text x="261.6" y="27.9">LED_K</text>
<text x="50.8" y="30.5">NEUTRAL DETECT</text>
<text x="50.8" y="50.2">RAW</text>
<text x="107.3" y="50.2">12V</text>
<text x="171.4" y="50.2">5V</text>
<text x="50.8" y="55.2">GND</text>
<text x="171.4" y="70.5">RST</text>
<text x="116.8" y="75.6">NEUTRAL DETECT</text>
<text x="171.4" y="73">ADC3</text>
<text x="171.4" y="75.6">ND_IN</text>
<text x="234.9" y="75.6">MISO</text>
<text x="234.9" y="73">SCK</text>
<text x="53.3" y="83.8">NEUTRAL DETECT</text>
<text x="53.3" y="81.3">5V</text>
<text x="231.1" y="78.1">MOSI_OUT</text>
<text x="255.3" y="78.1">GATE</text>
<text x="53.3" y="86.4">GND</text>
<text x="53.3" y="107.9">RAW</text>
<text x="53.3" y="105.4">GND</text>
<text x="53.3" y="102.9">MOSI_OUT</text>
<text x="116.8" y="104.8">GND</text>
<text x="55.9" y="121.9">MISO</text>
<text x="55.9" y="124.5">5V</text>
<text x="55.9" y="127">SCK</text>
<text x="55.9" y="129.5">MOSI_OUT</text>
<text x="55.9" y="132.1">RST</text>
<text x="55.9" y="134.6">GND</text>
</g>
<g font-size="1.4" fill="#840000">
<text x="186.3" y="70.5">1</text>
<text x="221.9" y="70.5">8</text>
<text x="186.3" y="73">2</text>
<text x="186.3" y="75.6">3</text>
<text x="221.9" y="75.6">6</text>
<text x="221.9" y="73">7</text>
<text x="186.3" y="78.1">4</text>
<text x="221.9" y="78.1">5</text>
</g>
<text font-size="1.4" fill="#840084" x="180.8" y="96.1" transform="rotate(-90 180.8 96.1)">MM3Z4V7C</text>
<g font-size="1.1" fill="#840000">
<text x="265.8" y="73.9">D</text>
<text x="262" y="78.1">G</text>
<text x="265.8" y="79.8">S</text>
</g>
<text font-size="1.1" fill="#008484" x="111.3" y="93.2">PWR_FLAG</text>
</svg>
